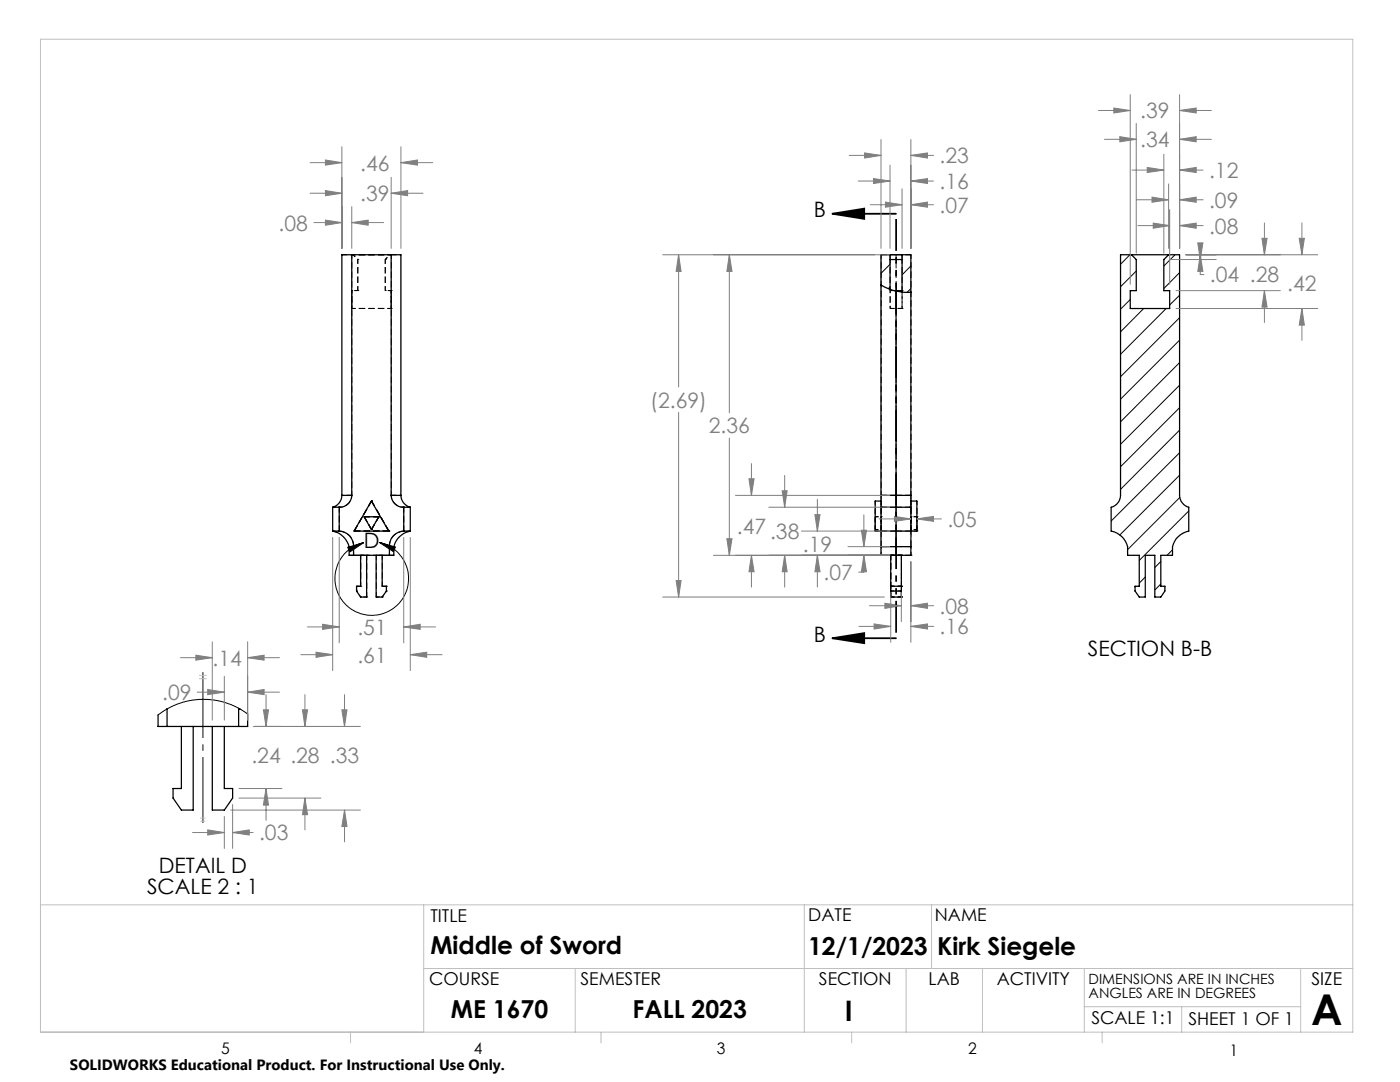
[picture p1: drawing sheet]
<svg xmlns="http://www.w3.org/2000/svg" width="279mm" height="216mm" viewBox="0 0 279 216" stroke-linecap="round" stroke-linejoin="round" font-family="sans-serif">
<g fill="none" stroke="#000" stroke-width=".2" stroke-dasharray="1.3 .6">
<path d="M70.2 58h.1M70.5 50.8h.1M71.4 51.8h.1M71.4 58h.1M76.9 51.8h.1M76.9 58h.1M77.8 50.8h.1M78.1 58h.1M175.9 50.8h.1M177.6 58h.1M180 58h.1M70.2 61.5h.1"/>
<path d="M78.1 61.5h.1M177.6 61.5h.1M180 61.5h.1M74.1 100h.1M70.7 105.9h.1M71.2 117h.1M71.2 117.9h.1M72 110.8h.1M72 117h.1M72 119.1h.1M72.7 103.1h.1M73.2 110.8h.1"/>
<path d="M73.2 119.1h.1M74.1 105.7h.1M75.1 110.8h.1M75.1 119.1h.1M75.6 103.1h.1M76.3 110.8h.1M76.3 119.1h.1M76.3 117h.1M77.1 117.9h.1M77.1 117h.1M77.6 105.9h.1M174.7 105.9h.1"/>
<path d="M174.7 103.1h.1M175.9 101.2h.1M175.9 110.8h.1M175.9 105.9h.1M175.9 103.1h.1M177.8 117h.1M177.8 110.8h.1M177.8 119.1h.1M179.9 117h.1M179.9 110.8h.1M179.9 119.1h.1M181.8 110.8h.1"/>
<path d="M181.8 105.9h.1M181.8 103.1h.1M183 105.9h.1M183 103.1h.1"/>
</g>
<path d="M177.6 58v-.3M74.1 100l3.5 5.9M67.5 101.2h.4M70.7 105.9l3.4-5.9M70.7 105.9h6.9M80.3 101.2h.5M175.9 106v3.1M175.9 101.2h.3M178.8 106v3.1M181.5 101.2h.3M181.8 101.2v-.1M181.8 106v3.1" fill="none" stroke="#000" stroke-width=".2" stroke-dasharray="1.3 .6" stroke-linecap="butt"/>
<g fill="none" stroke="#000" stroke-width=".2" stroke-dasharray="1.3 .6" stroke-dashoffset=".1" stroke-linecap="butt">
<path d="M178.8 50.8h-2.9M181.8 50.8h-3M178.8 98.8h3M178.8 98.8h-2.9M72.7 103.1h2.9M74.1 105.7l-1.4-2.6M75.6 103.1l-1.5 2.6M178.8 109.1h3M178.8 109.1h-2.9M178.8 110.8h-2.9M178.8 101.2h3M178.8 101.2h-2.9"/>
<path d="M178.8 106h3M178.8 106h-2.9M181.8 110.8h-3"/>
</g>
<g fill="none" stroke="#000" stroke-width=".2" stroke-dasharray="1.3 .6" stroke-dashoffset=".4" stroke-linecap="butt">
<path d="M71.4 51.8v6.2M76.9 58v-6.2M177.6 51.8v6.2M178.5 58h-.9M180 51.8v6.2M180 58h-2.4M180 61.5h-2.4M175.9 98.8v2.4M178.8 98.8v2.4M181.8 98.8v2.4M69.7 109.1h.9M70.6 110.8h-.9"/>
<path d="M71.2 117h.8M72 117v-6.2M76.3 117v-6.2M77.1 117h-.8M78.6 110.8h-.9M78.6 109.1h-.9M177.8 117v-6.2M179.9 117v-6.2"/>
</g>
<path d="M70.2 58v3.5M77.8 50.8h-7.3M177.6 58v3.5M180 58v3.5M78.1 61.5v-3.5M177.6 61.5v-3.5" fill="none" stroke="#000" stroke-width=".2" stroke-dasharray="1.3 .6" stroke-dashoffset=".8" stroke-linecap="butt"/>
<path d="M70.5 50.8l.9 1M76.9 51.8l.9-1M66.4 106h1.3M66.4 101.2h1.3M72 119.1l-.8-1.2M76.3 119.1l.8-1.2M81.9 106h-1.3M81.9 101.2h-1.3" fill="none" stroke="#000" stroke-width=".2" stroke-dasharray="1.3 .6" stroke-dashoffset=".7" stroke-linecap="butt"/>
<g fill="none" stroke="#000" stroke-width=".2" stroke-dasharray="1.3 .6" stroke-dashoffset=".6" stroke-linecap="butt">
<path d="M71.4 58h-1.2M78.1 58h-1.2M70.2 98.8a2.44 2.44 0 0 1-2.5 2.4M72 110.8h1.2M73.2 119.1h-1.2M75.1 119.1h1.2M76.3 110.8h-1.2M80.6 101.2a2.44 2.44 0 0 1-2.5-2.4M174.7 103.1h1.2M174.7 105.7h1.2M174.7 105.9h1.2M177.8 119.1v-1.2"/>
<path d="M179.9 119.1v-1.2M183 103.1h-1.2M183 105.7h-1.2M183 105.9h-1.2"/>
</g>
<g fill="none" stroke="#000" stroke-width=".2" stroke-dasharray="1.3 .6" stroke-dashoffset=".5" stroke-linecap="butt">
<path d="M70.2 50.8v48M78.1 50.8h-7.9M175.9 50.8v48M177.6 50.8v1M178.8 50.8v48M180 50.8v1M181.8 50.8v48M70.2 61.5h7.9M78.1 98.8v-48M175.9 100v5.9M181.8 100v5.9M71.2 117.9v-.9"/>
<path d="M77.1 117.9v-.9M174.7 105.9v-5.9M175.9 105.9v-5.9M177.8 117h2.1M177.8 110.8h2.1M177.8 119.1h2.1M177.8 117.9h2.1M177.8 117.9v-.9M179.9 117.9v-.9M181.8 105.9v-5.9M183 105.9v-5.9"/>
</g>
<path d="M70.2 50.8h-2M80 50.8h-1.9M68.2 98.8h2M80 98.8h-1.9" fill="none" stroke="#000" stroke-width=".2" stroke-dasharray="1.3 .6" stroke-dashoffset="1" stroke-linecap="butt"/>
<path d="M73.2 110.8v8.3M75.1 110.8v8.3M174.7 103.1v2.6M174.7 105.7v-2.6M175.9 103.1v2.6M175.9 105.7v-2.6M177.8 110.8v8.3M179.9 110.8v8.3M181.8 103.1v2.6M181.8 105.7v-2.6M183 103.1v2.6M183 105.7v-2.6" fill="none" stroke="#000" stroke-width=".2" stroke-dasharray="1.3 .6" stroke-dashoffset=".3" stroke-linecap="butt"/>
<path d="M67.7 106a2.98 2.98 0 0 1 2.9 3.1M67.7 101.2v4.8M77.7 109.1a2.98 2.98 0 0 1 2.9-3.1M80.6 106v-4.8M175.9 101.2v4.8M178.8 101.2v4.8M181.8 101.2v4.8" fill="none" stroke="#000" stroke-width=".2" stroke-dasharray="1.3 .6" stroke-dashoffset=".2" stroke-linecap="butt"/>
<path d="M70.6 109.1v1.7M77.7 110.8v-1.7M175.9 109.1v1.7M178.8 109.1v1.7M181.8 109.1v1.7" fill="none" stroke="#000" stroke-width=".2" stroke-dasharray="1.3 .6" stroke-dashoffset=".9" stroke-linecap="butt"/>
<path d="M180 61.5v-3.2M77.7 110.8h-7.1" fill="none" stroke="#000" stroke-width=".2" stroke-dasharray="1.3 .6" stroke-dashoffset="-.1" stroke-linecap="butt"/>
<g fill="none" stroke="#000" stroke-width=".25">
<path d="M70.2 50.8v48M78.1 50.8v48M175.8 56.9l1.5 .7 1.5 .5M177.6 50.8v6.9M177.6 51.8h2.4M178.5 58h1.5M178.8 58.1v52.7M178.8 58.1l1.5 .2h1.5M180 50.8v7.5M223.6 50.8h11.8v48a2.53 2.53 0 0 0 1.8 2.4v4.8a4.1 4.1 0 0 0-3.2 4.8h-2.3v6.2h.8v.9l-.8 1.2h-1.2v-8.3h-1.9v8.3h-1.2l-.9-1.2v-.9h.9v-6.2h-2.4a4.1 4.1 0 0 0-3.2-4.8v-4.8a2.5 2.5 0 0 0 1.8-2.4zM225.8 50.8l1 1v6.2h-1.2v3.6h7.8v-3.6h-1.1v-6.2l.9-1M68.2 98.8a2.51 2.51 0 0 1-1.8 2.4"/>
<path d="M68.2 98.8h2M68.2 98.8v-48h11.8v48M70.2 98.8a2.41 2.41 0 0 1-2.5 2.4M74.1 100l3.5 6h-6.9zM78.1 98.8a2.41 2.41 0 0 0 2.5 2.4M78.1 98.8h1.9M80 98.8a2.49 2.49 0 0 0 1.9 2.4M175.8 98.8v2.4M175.8 100h-1.1v6h8.3v-6h-1.2M175.8 98.8h6M175.8 98.8v-48h6v48M181.8 98.8v2.3"/>
<path d="M66.4 106a4.3 4.3 0 0 1 3.3 3.1M66.4 106h1.3M66.4 101.2v4.8M66.4 101.2h1.3M67.7 106a2.95 2.95 0 0 1 2.9 3.1M67.7 101.2v4.8M69.7 109.1v1.7h8.9v-1.7M69.7 109.1h.9M70.6 109.1v1.7M72 110.8v6.2h-.8v.9l.8 1.2h1.2v-8.3M72.7 103.1h2.9l-1.5 2.6zM75.1 110.8v8.3h1.2l.8-1.2v-.9h-.8v-6.2"/>
<path d="M77.7 109.1v1.7M77.7 109.1h.9M80.6 106a2.95 2.95 0 0 0-2.9 3.1M80.6 106h1.3M80.6 101.2v4.8M80.6 101.2h1.3M81.9 106a4.2 4.2 0 0 0-3.3 3.1M81.9 101.2v4.8M175.8 101.2h6v7.9M175.8 101.2v7.9M175.8 109.1v1.7h6v-1.7M175.8 109.1h6"/>
<path d="M177.8 110.8v8.3h2.1v-8.3M177.8 117h2.1M177.8 117.9h2.1M33.3 141.5h.1M33.3 141.5v3.5M36.2 145v12.3h-1.7v1.9l1.7 2.4h2.4v-16.6M42.4 145v16.6h2.4l1.6-2.4v-1.9h-1.6v-12.3M47.6 141.3v3.7M47.6 141.5h.4M49.4 142.5v2.5h-17.9v-2.3"/>
</g>
<g fill="none" stroke="#000" stroke-width=".2">
<path d="M177.6 52.7l-1.8 1.8M177.6 57.2l-.3 .4M181.8 53.1l-1.8 1.8M181.8 57.6l-.8 .7M225.5 50.8l-1.9 1.9M225.6 59.8l-2 1.9M226.8 54.1l-3.2 3.1M234.5 50.8l-2.2 2.3M235.4 54.4l-3.1 3.2M235.4 58.9l-2 2M228.2 61.6l-4.6 4.6M232.7 61.6l-9.1 9.1"/>
<path d="M235.4 63.4l-11.8 11.8M235.4 67.9l-11.8 11.8M235.4 72.4l-11.8 11.8M235.4 76.9l-11.8 11.8M235.4 81.4l-11.8 11.7M235.4 85.8l-11.8 11.8M235.4 90.3l-13.6 13.7M235.4 94.8l-12 12M235.5 99.2l-10.5 10.5M69.4 109.2l3.2-.9-2.8 1.8zM75.7 108.2a7.4 7.4 0 0 1 4.7 11.3 7.4 7.4 0 0 1-12.2 .1 7.4 7.4 0 0 1 4.4-11.3M75.7 108.2l3.2 .9-.4 1z"/>
<path d="M226.7 117l-.2 .2M228.6 115.1l-1.2 1.2M231.7 112l-1.2 1.2M231.7 116.5l-1.2 1.2M234 109.7l-1.1 1.1M237.2 102l-9.8 9.8M49.4 142.5l-2.7-1.7-2.2-.7-1.9-.4-2-.2-2.9 .3-2.5 .7-2.4 1.3-1.3 .9"/>
</g>
<path d="M166.1 42.7l6.4-1.1v2.1zM166.1 42.7h12.7M166.1 127.4l6.4-1.1v2zM166.1 127.4h12.7" fill="none" stroke="#000" stroke-width=".35"/>
<g fill="none" stroke="#808080" stroke-width=".2">
<path d="M225.6 18.9v37.8M235.4 18.9v30.7M61.9 32.5h6.3M61.9 38.6h6.3M64.9 31.9l3.3 .6-3.3 .4zM64.9 38l3.3 .6-3.3 .5zM68.2 29.3v20.3M78.1 38.6l3.3-.6v1.1zM78.1 35.4v14.2M78.1 38.6h6.3M80 32.5l3.3-.6v1zM80 29.3v20.3"/>
<path d="M80 32.5h6.4M169.5 31h6.3M171.3 36.1h6.3M172.5 30.5l3.3 .5-3.3 .5zM174.3 35.6l3.3 .5-3.3 .5zM175.8 27.8v21.8M177.6 32.9v16.7M180 37.7v11.9M181.8 31l3.3-.5v1zM181.8 36.1l3.3-.5v1zM181.8 27.8v21.8M181.8 31h4.5"/>
<path d="M181.8 36.1h4.5M219.2 22h6.4M220.4 27.8h6.4M222.3 21.6l3.3 .4-3.3 .5zM223.5 27.3l3.3 .5-3.3 .5zM225.9 33.9h6.4M226.8 24.6v25.9M226.9 39.9h6.3M229 33.4l3.3 .5-3.3 .5zM229.9 39.3l3.3 .6-3.3 .5zM232.3 30.8v19.7M233.2 36.7v12.9"/>
<path d="M235.4 39.9l3.3-.6v1.1zM235.4 33.9l3.3-.5v1zM235.4 27.8l3.3-.5v1zM235.4 22l3.3-.4v.9zM235.4 39.9h4.7M235.4 33.9h4.7M235.4 27.8h6.4M235.4 22h6.4M62.6 44.4h5.6M64.9 43.9l3.3 .5-3.3 .5zM70.2 44.4l3.3-.5v1zM70.2 41.2v8.4"/>
<path d="M70.2 44.4h6.4M132.3 50.8h45.3M135.4 50.8l.5 3.4h-1zM135.4 50.8v26.4M145.6 50.8l.5 3.4h-1zM145.6 50.8v31.6M173.7 40.9h6.3M176.7 40.3l3.3 .6-3.3 .4zM181.8 40.9l3.3-.6v1zM181.8 40.9h4.5M227.1 45h6.3M230.2 44.5l3.2 .5-3.2 .5z"/>
<path d="M233.4 41.8v14.9M233.5 51.8h9.2M234.7 58h20.8M235.4 45l3.3-.5v1zM235.4 45h4.7M236.7 50.8h26.3M239 48.5h1.1l-.6 3.3zM239.5 50.8l.6 3.4h-1.1zM239.5 50.8v4h.8M251.8 47.6h1.1l-.6 3.2zM252.3 58l.6 3.3h-1.1zM252.3 44.5v6.3"/>
<path d="M252.3 58v6.3M259.3 47.6h1l-.5 3.2zM259.8 44.5v6.3M234.7 61.6h28.3M259.8 61.6l.5 3.3h-1zM259.8 61.6v6.3M135.4 82.3v36.8M145.6 87.4v23.4M146.8 98.8h30.8M149.5 95.5h1l-.5 3.3zM150 92.5v6.3M156.1 97.9h1l-.5 3.3z"/>
<path d="M156.6 94.9v6.3M163.1 99.6v6.4M66.4 107.2v26.6M67.7 107.2v21.1M80.6 107.2v21.1M81.9 107.2v26.6M132.3 119.1h44.2M134.9 115.9h1l-.5 3.2zM142.4 110.8h35.2M145.1 107.5h1l-.5 3.3zM150 110.8l.5 3.3h-1zM150 110.8v6.4"/>
<path d="M153.4 101.2h24.2M156.6 110.8l.5 3.3h-1zM156.6 110.8v6.4M159.9 106h17.7M162.6 102.7h1.1l-.6 3.3zM163.1 110.8l.6 3.3h-1.1zM163.1 110.8v6.4M169.2 109.1h8.4M171.9 105.8h1l-.5 3.3zM172.4 110.8l.5 3.3h-1zM172.4 110.8v3.4h-1M172.4 102.7v6.4"/>
<path d="M175.4 103.5h6.4M177.8 118.3v9.9M178.5 103l3.3 .5-3.3 .5zM179.9 118.3v5.7M181.8 106.7v.5M181.8 112.1v16.1M183 103.5l3.3-.5v1zM183 103.5h4.9M36 131.2h6.4M39.1 130.7l3.3 .5-3.3 .5zM39.4 138.1h5.4M41.5 137.6l3.3 .5-3.3 .5z"/>
<path d="M42.4 128.1v15.6M44.8 134.9v8.8M49.4 138.1l3.3-.5v1zM49.4 131.2l3.3-.5v1zM49.4 128.1v15.6M49.4 138.1h6.4M49.4 131.2h6.4M53.1 138.6v6.4M60 130.6h6.4M60.9 138.6v6.4M61.3 125.1h6.4M63.1 130.1l3.3 .5-3.3 .6z"/>
<path d="M64.4 124.6l3.3 .5-3.3 .5zM68.8 138.6v6.4M80.6 125.1l3.3-.5v1zM80.6 125.1h6.3M81.9 130.6l3.3-.5v1.1zM81.9 130.6h6.3M171.4 125h6.4M173.5 120.9h6.4M174.4 124.5l3.4 .5-3.4 .5zM176.6 120.4l3.3 .5-3.3 .5zM181.8 120.9l3.3-.5v1zM181.8 125l3.3-.5v1z"/>
<path d="M181.8 120.9h4.5M181.8 125h4.5M47.7 157.3h8.6M47.7 159.2h16.3M50.7 145h21.2M52.6 141.6h1l-.5 3.4zM53.1 157.3l.5 3.4h-1zM53.1 157.3v6.4M60.4 141.6h1l-.5 3.4zM60.9 159.2l.5 3.4h-1zM60.9 159.2v6.4M68.2 141.6h1.1l-.5 3.4z"/>
<path d="M38.4 166.1h6.4M41.5 165.6l3.3 .5-3.3 .5zM44.8 162.9v6.4M46 161.6h25.9M46.4 166.1l3.3-.5v1zM46.4 160.5v8.8M46.4 166.1h4.1M68.8 161.6l.5 3.3h-1.1zM68.8 161.6v6.4"/>
</g>
<path d="M40.5 134.1v30.1" fill="none" stroke="#000" stroke-width=".2" stroke-dasharray="15.2 1.3 1.3 1.3" stroke-dashoffset="2.1" stroke-linecap="butt"/>
<path d="M178.8 42.6v84.7" fill="none" stroke="#000" stroke-width=".35" stroke-dasharray="6.3 1.3 1.3 1.3 1.3 1.3" stroke-dashoffset="-1.1" stroke-linecap="butt"/>
<g fill="none" stroke="#c0c0c0" stroke-width=".2">
<path d="M8.1 7.8h261.9v198.2h-261.9zM39.8 135.4h1.4M39.8 134.8h1.4M40 163.2h.9M40.1 163.9h.8M8.1 180.6h261.9M84.6 180.6v25.4M84.6 193.3h185.4M114.8 193.3v12.7M160.5 180.6v25.4M180.8 193.3v12.7M185.9 180.6v12.7"/>
<path d="M196.1 193.3v12.7M216.4 193.3v12.7M259.6 193.3v12.7M70 206v2.1M119.9 206v2.1M170 206v2.1M216.4 200.9h43.2M220 206v2.1M235.8 200.9v5.1"/>
</g>
<g fill="#000">
<path d="M166.1 42.7l6.4-1.1v2.1zM166.1 127.4l6.4-1.1v2z"/>
<path d="M69.4 109.2l3.2-.9-2.8 1.8zM75.7 108.2l3.2 .9-.4 1z"/>
</g>
<path d="M64.9 31.9l3.3 .6-3.3 .4zM80 32.5l3.3-.6v1zM64.9 43.9l3.3 .5-3.3 .5zM70.2 44.4l3.3-.5v1zM64.9 38l3.3 .6-3.3 .5zM78.1 38.6l3.3-.6v1.1zM63.1 130.1l3.3 .5-3.3 .6zM81.9 130.6l3.3-.5v1.1zM64.4 124.6l3.3 .5-3.3 .5zM80.6 125.1l3.3-.5v1zM183 103.5l3.3-.5v1zM178.5 103l3.3 .5-3.3 .5zM181.8 120.9l3.3-.5v1zM176.6 120.4l3.3 .5-3.3 .5zM181.8 125l3.3-.5v1zM174.4 124.5l3.4 .5-3.4 .5zM181.8 31l3.3-.5v1zM172.5 30.5l3.3 .5-3.3 .5zM172.4 110.8l.5 3.3h-1zM171.9 105.8h1l-.5 3.3zM163.1 110.8l.6 3.3h-1.1zM162.6 102.7h1.1l-.6 3.3zM156.6 110.8l.5 3.3h-1zM156.1 97.9h1l-.5 3.3zM150 110.8l.5 3.3h-1zM149.5 95.5h1l-.5 3.3zM145.1 107.5h1l-.5 3.3zM145.6 50.8l.5 3.4h-1zM134.9 115.9h1l-.5 3.2zM135.4 50.8l.5 3.4h-1zM181.8 40.9l3.3-.6v1zM176.7 40.3l3.3 .6-3.3 .4zM181.8 36.1l3.3-.5v1zM174.3 35.6l3.3 .5-3.3 .5zM259.3 47.6h1l-.5 3.2zM259.8 61.6l.5 3.3h-1zM251.8 47.6h1.1l-.6 3.2zM252.3 58l.6 3.3h-1.1zM235.4 45l3.3-.5v1zM230.2 44.5l3.2 .5-3.2 .5zM235.4 39.9l3.3-.6v1.1zM229.9 39.3l3.3 .6-3.3 .5zM235.4 33.9l3.3-.5v1zM229 33.4l3.3 .5-3.3 .5zM235.4 27.8l3.3-.5v1zM223.5 27.3l3.3 .5-3.3 .5zM235.4 22l3.3-.4v.9zM222.3 21.6l3.3 .4-3.3 .5zM239.5 50.8l.6 3.4h-1.1zM239 48.5h1.1l-.6 3.3zM68.2 141.6h1.1l-.5 3.4zM68.8 161.6l.5 3.3h-1.1zM52.6 141.6h1l-.5 3.4zM53.1 157.3l.5 3.4h-1zM49.4 138.1l3.3-.5v1zM41.5 137.6l3.3 .5-3.3 .5zM49.4 131.2l3.3-.5v1zM39.1 130.7l3.3 .5-3.3 .5zM41.5 165.6l3.3 .5-3.3 .5zM46.4 166.1l3.3-.5v1zM60.4 141.6h1l-.5 3.4zM60.9 159.2l.5 3.4h-1z" fill="#808080"/>
<text font-size="8.5" x="261.7" y="204.6">A</text>
<text font-size="5.6" x="168.6" y="203.7">I</text>
<g font-size="4.9">
<text x="85.9" y="190.4">Middle of Sword</text>
<text x="161.3" y="190.5">12/1/2023</text>
<text x="187" y="190.5">Kirk Siegele</text>
<text x="90" y="203.2">ME 1670</text>
<text x="126.3" y="203.1">FALL 2023</text>
</g>
<g font-size="4.2" fill="#808080">
<text x="227.6" y="23.6">.39</text>
<text x="227.6" y="29.4">.34</text>
<text x="71.9" y="34">.46</text>
<text x="187.5" y="32.6">.23</text>
<text x="241.3" y="35.5">.12</text>
<text x="71.9" y="40.1">.39</text>
<text x="187.5" y="37.7">.16</text>
<text x="241.3" y="41.4">.09</text>
<text x="55.6" y="46">.08</text>
<text x="187.5" y="42.4">.07</text>
<text x="241.3" y="46.6">.08</text>
<text x="241.5" y="56.4">.04 .28</text>
<text x="256.9" y="58.1">.42</text>
<text x="129.8" y="81.3">(2.69)</text>
<text x="141.5" y="86.5">2.36</text>
<text x="147.1" y="106.5">.47 .38</text>
<text x="189.1" y="105.1">.05</text>
<text x="160.2" y="110.2">.19</text>
<text x="164.3" y="115.7">.07</text>
<text x="187.5" y="122.5">.08</text>
<text x="71.3" y="126.7">.51</text>
<text x="187.5" y="126.6">.16</text>
<text x="42.4" y="132.8">.14</text>
<text x="71.3" y="132.2">.61</text>
<text x="32.4" y="139.7">.09</text>
<text x="50.2" y="152.3">.24 .28 .33</text>
<text x="51.7" y="167.7">.03</text>
</g>
<g font-size="4.2">
<text x="162.4" y="43.3">B</text>
<text x="72.6" y="109.3">D</text>
<text x="162.4" y="128">B</text>
<text x="217.1" y="130.8">SECTION B-B</text>
<text x="29.4" y="178.3">SCALE 2 : 1</text>
<text x="31.7" y="174.2">DETAIL D</text>
</g>
<g font-size="3.5">
<text x="85.9" y="183.9">TITLE</text>
<text x="161.3" y="183.8">DATE</text>
<text x="186.6" y="183.8">NAME</text>
<text x="85.6" y="196.5">COURSE</text>
<text x="115.9" y="196.5">SEMESTER</text>
<text x="163.4" y="196.5">SECTION</text>
<text x="185.3" y="196.5">LAB</text>
<text x="198.9" y="196.5">ACTIVITY</text>
<text x="261.7" y="196.5">SIZE</text>
<text x="217.8" y="204.4">SCALE 1:1</text>
<text x="237.2" y="204.4">SHEET 1 OF 1</text>
</g>
<g font-size="3.2">
<text x="44.2" y="210.4">5</text>
<text x="94.6" y="210.3">4</text>
<text x="143.1" y="210.4">3</text>
<text x="193.2" y="210.3">2</text>
<text x="245.4" y="210.6">1</text>
</g>
<text font-size="3" x="14" y="213.5">SOLIDWORKS Educational Product. For Instructional Use Only.</text>
<g font-size="2.8">
<text x="217.2" y="196.4">DIMENSIONS ARE IN INCHES</text>
<text x="217.2" y="199.2">ANGLES ARE IN DEGREES</text>
</g>
</svg>
